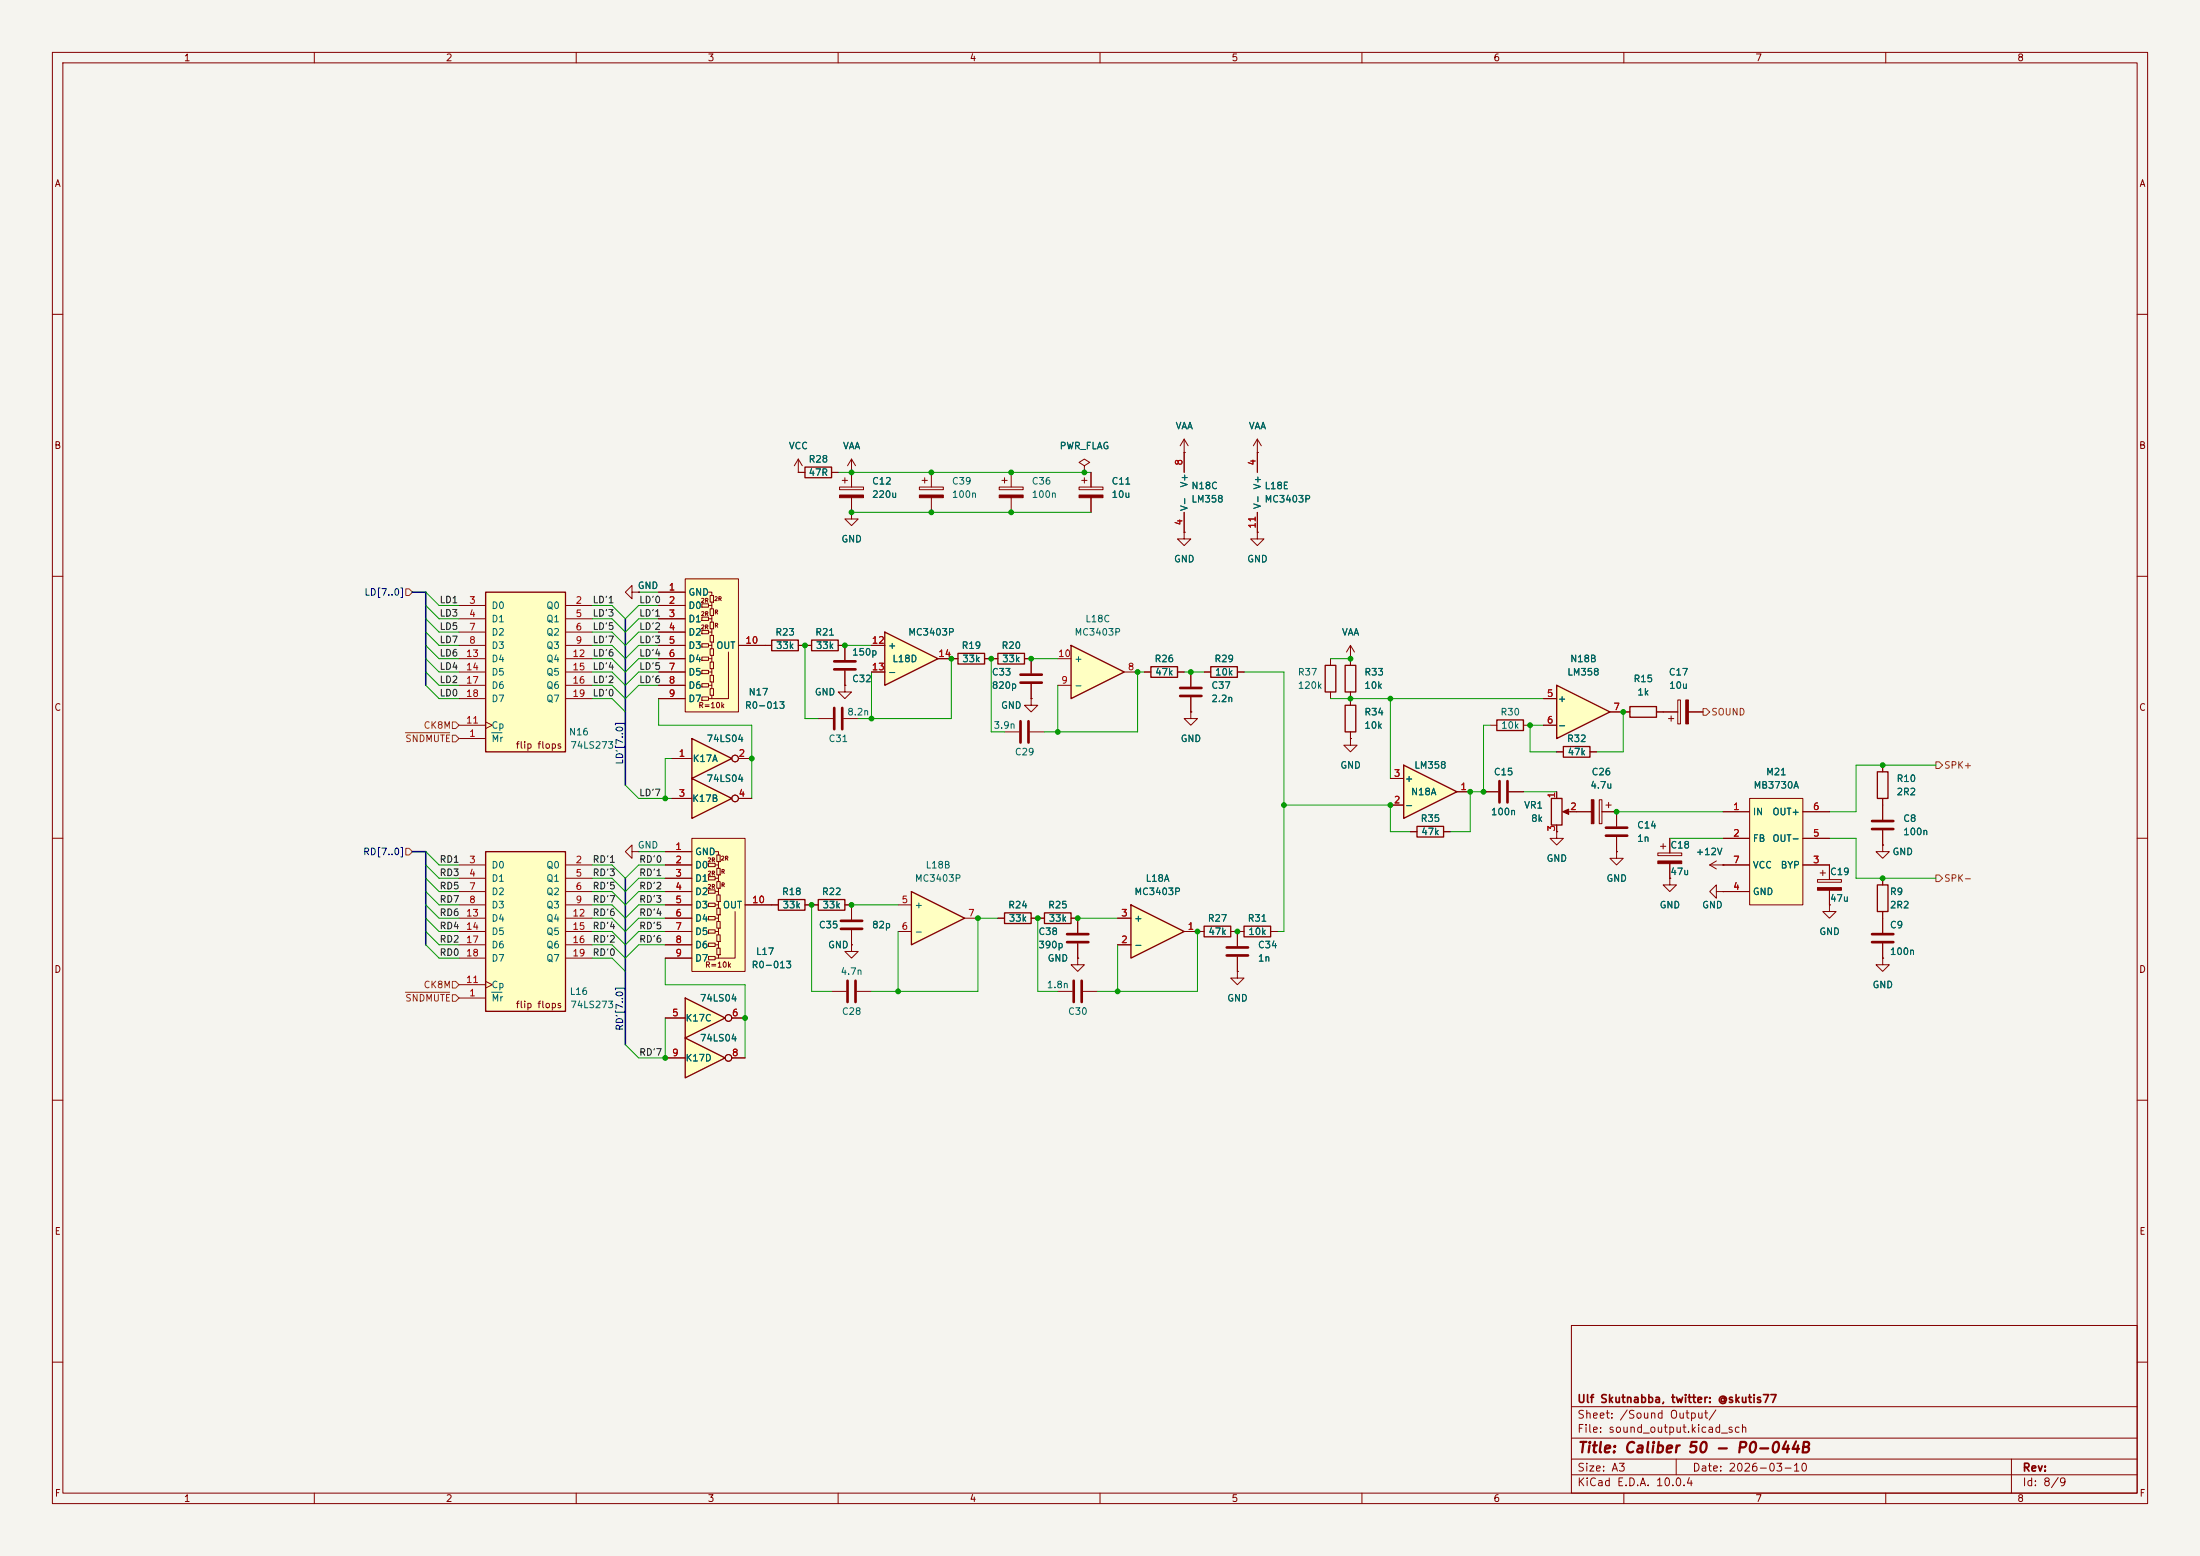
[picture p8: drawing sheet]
<svg xmlns="http://www.w3.org/2000/svg" width="420mm" height="297mm" viewBox="0 0 420 297" stroke-linecap="round" stroke-linejoin="round" font-family="sans-serif">
<path d="M0 0h420v297h-420z" fill="#f5f4ef" stroke="#f5f4ef" stroke-width=".19"/>
<g fill="none" stroke="#840000" stroke-width=".19">
<path d="M10 10h400v277h-400zM12 12h396v273h-396zM60 10v2M110 10v2M160 10v2M210 10v2M260 10v2M310 10v2M360 10v2M10 60h2M408 60h2M206 93h4.6v.5h-4.6z"/>
<path d="M206.5 91.7h1M207 88.9l1-.6-1-.7-1 .7 1 .6v1.3M207 90.2h.1M207 91.2v1M208.3 90.2v2.8M208.3 95v2.8M10 110h2M408 110h2M257.8 133.4v1.2M257.8 139.7v1.3M284.5 138.4h1.2M290.8 138.4h1.3"/>
<path d="M10 160h2M297.2 151.1v1.3M297.2 157.5v1.3M298.7 154.9h2.3M408 160h2M154.9 172.7h1.3M161.3 172.7h1.3v2.8M162.6 177.5v2.8M190.5 175.3h1.3M196.8 175.3h2.6M204.5 175.3h1.2v2.8M237.5 177.8h-1.3v2.8"/>
<path d="M242.6 177.8h1.2M158.7 189.2h2.8M163.6 189.2h2.8M201.9 189.2h2.8M205.7 182.9v1.3h1.3l-1.3 1.2-1.2-1.2h1.2M205.7 182.9h.1M205.7 180.1v2.8M206.8 189.2h2.7M236.2 185.4v1.3h1.3l-1.3 1.3-1.3-1.3h1.3M236.2 185.4h.1M236.2 182.6v2.8M10 210h2"/>
<path d="M408 210h2M300 253h108v32h-108zM10 260h2M300 278.5h108M300 274.5h108M300 268.5h108M320 278.5v3M384 278.5v6.5M408 260h2M60 285v2M110 285v2M160 285v2"/>
<path d="M210 285v2M260 285v2M300 281.5h108M310 285v2M360 285v2"/>
</g>
<path d="M256.8 134.6h2v5.1h-2zM285.7 137.4h5.1v2h-5.1zM296.2 152.4h2v5.1h-2zM156.2 171.7h5.1v2h-5.1zM191.8 174.2h5v2.1h-5zM199.4 174.2h5.1v2.1h-5.1zM237.5 176.8h5.1v2h-5.1z" fill="none" stroke="#840000" stroke-width=".25"/>
<g fill="#840000" stroke="#840000" stroke-width=".19">
<path d="M298.3 154.9l1.2-.5v1z"/>
<path d="M206 94.5h4.6v.5h-4.6z"/>
</g>
<path d="M160.5 175.8h4.1M160.5 177.3h4.1M203.7 178.3h4.1M203.7 179.8h4.1M161.8 187.2v4.1M163.3 187.2v4.1M205 187.2v4.1M206.5 187.2v4.1M234.2 180.8h4.1M234.2 182.4h4.1" fill="none" stroke="#840000" stroke-width=".51"/>
<path d="M215.9 172.7l10.2 5.1-10.2 5.1z" fill="#ffffc2"/>
<path d="M215.9 172.7l10.2 5.1-10.2 5.1z" fill="none" stroke="#840000" stroke-width=".25"/>
<path d="M213.4 175.3h2.5M226.1 177.8h2.5M213.4 180.3h2.5" fill="none" stroke="#840000" stroke-width=".19"/>
<path d="M174 170.2l10.1 5.1-10.1 5z" fill="#ffffc2"/>
<path d="M174 170.2l10.1 5.1-10.1 5z" fill="none" stroke="#840000" stroke-width=".25"/>
<g fill="none" stroke="#840000" stroke-width=".19">
<path d="M226.1 86.4h.1M226.1 83.8v6.4M226.1 97.8v3.8M226.1 83.8l-.8 1.3M226.1 83.8l.7 1.3M240 86.4h.1M240 83.8v6.4M240 97.8v3.8M240 83.8l-.7 1.3M240 83.8l.8 1.3M240 101.6v1.3h1.3l-1.3 1.2-1.2-1.2h1.2M240 101.6h.1"/>
<path d="M301 154.9h2.8M305.3 152.7h.5v4.5h-.5zM305.8 154.9h2.8M306.6 153.7h1M307.1 153.2v1M171.4 172.7h2.6M171.4 177.8h2.6M184.1 175.3h2.6"/>
</g>
<path d="M303.8 152.7h.5v4.5h-.5z" fill="#840000" stroke="#840000" stroke-width=".19"/>
<path d="M297.2 130.8l10.1 5.1-10.1 5.1z" fill="#ffffc2"/>
<path d="M297.2 130.8l10.1 5.1-10.1 5.1zM311.1 134.9h5.1v2h-5.1zM298.4 142.5h5.1v2h-5.1z" fill="none" stroke="#840000" stroke-width=".25"/>
<path d="M226.1 101.6v1.3h1.2l-1.2 1.2-1.3-1.2h1.3M226.1 101.6h.1M294.6 133.4h2.6M294.6 138.4h2.6M307.3 135.9h3.8M316.2 135.9h1.3M297.2 143.5h1.2M303.5 143.5h1.3" fill="none" stroke="#840000" stroke-width=".19"/>
<path d="M130.8 198.1l7.6 3.8-7.6 3.8z" fill="#ffffc2"/>
<path d="M130.8 198.1l7.6 3.8-7.6 3.8z" fill="none" stroke="#840000" stroke-width=".25"/>
<g fill="none" stroke="#840000" stroke-width=".19">
<path d="M127 201.9h3.8M139.7 201.9h2.5"/>
<circle cx="139.1" cy="201.9" r=".63"/>
</g>
<path d="M92.7 162.6h15.2v30.4h-15.2z" fill="#ffffc2"/>
<path d="M92.7 162.6h15.2v30.4h-15.2z" fill="none" stroke="#840000" stroke-width=".25"/>
<g fill="none" stroke="#840000" stroke-width=".19">
<path d="M87.6 165.1h5.1M87.6 167.6h5.1M87.6 170.2h5.1M87.6 172.7h5.1M87.6 175.3h5.1M87.6 177.8h5.1M107.9 165.1h5.1M107.9 167.6h5.1M107.9 170.2h5.1M107.9 172.7h5.1M107.9 175.3h5.1M107.9 177.8h5.1"/>
<path d="M87.6 190.5h5.1M87.6 188h5.1M87.6 180.3h5.1M87.6 182.9h5.1M92.7 187.3l1.3 .7-1.3 .6M107.9 180.3h5.1M107.9 182.9h5.1"/>
</g>
<path d="M93.9 189.4h1.9" fill="none" stroke="#006464" stroke-width=".19"/>
<path d="M130.8 190.5l7.6 3.8-7.6 3.8z" fill="#ffffc2"/>
<path d="M219.7 127.3h5.1v2h-5.1zM231.1 127.3h5.1v2h-5.1zM358.4 147.3h2v5.1h-2zM130.8 190.5l7.6 3.8-7.6 3.8z" fill="none" stroke="#840000" stroke-width=".25"/>
<g fill="none" stroke="#840000" stroke-width=".19">
<path d="M218.4 128.3h1.3M224.8 128.3h1.3M227.3 135.9v1.3h1.3l-1.3 1.2-1.2-1.2h1.2M227.3 135.9h.1M227.3 128.3v2.8M227.3 133.1v2.8M229.9 128.3h1.2M236.2 128.3h1.3M317.5 135.9h2.8M318.5 137.2h1M319 136.7v1M320.3 133.6h.5v4.6h-.5z"/>
<path d="M322.3 135.9h2.8M359.4 146.1v1.2M359.4 152.4v4.1M359.4 158.5v2.8M359.4 161.3v1.3h1.3l-1.3 1.2-1.3-1.2h1.3M359.4 161.3h.1M127 194.3h3.8M139.7 194.3h2.5"/>
<circle cx="139.1" cy="194.3" r=".63"/>
</g>
<path d="M321.8 133.6h.5v4.6h-.5z" fill="#840000" stroke="#840000" stroke-width=".19"/>
<path d="M225.3 131.3h4.1M225.3 132.8h4.1M357.4 156.7h4M357.4 158.2h4" fill="none" stroke="#840000" stroke-width=".51"/>
<path d="M204.5 123.2l10.1 5.1-10.1 5.1z" fill="#ffffc2"/>
<path d="M154.9 122.2h5.1v2h-5.1zM182.9 124.7h5.1v2h-5.1zM190.5 124.7h5.1v2h-5.1zM204.5 123.2l10.1 5.1-10.1 5.1zM229.9 176.8h5v2h-5zM358.4 168.9h2v5.1h-2z" fill="none" stroke="#840000" stroke-width=".25"/>
<g fill="none" stroke="#840000" stroke-width=".19">
<path d="M162.6 97.8v1.3h1.2l-1.2 1.2-1.3-1.2h1.3M162.6 97.8h.1M175.5 93h4.6v.5h-4.6zM176 91.7h1M176.5 91.2v1M177.8 90.2v2.8M177.8 95v2.8M190.8 93h4.5v.5h-4.5zM191.3 91.7h1M191.8 91.2v1M193 90.2v2.8M193 95v2.8"/>
<path d="M153.7 123.2h1.2M160 123.2h1.3M181.6 125.7h1.3M188 125.7h2.5M195.6 125.7h1.2M201.9 130.8h2.6M201.9 125.7h2.6M214.6 128.3h2.6M228.6 177.8h1.3M234.9 177.8h1.3M347 167.9h4.5v.5h-4.5zM347.5 166.6h1"/>
<path d="M348 166.1v1M349.2 165.1v2.8M349.2 169.9v2.8M359.4 167.6v1.3M359.4 174v4.1M359.4 182.9v1.3h1.3l-1.3 1.2-1.3-1.2h1.3M359.4 182.9h.1M359.4 180.1v2.8"/>
</g>
<g fill="#840000" stroke="#840000" stroke-width=".19">
<path d="M175.5 94.5h4.6v.5h-4.6z"/>
<path d="M190.8 94.5h4.5v.5h-4.5z"/>
<path d="M347 169.4h4.5v.5h-4.5z"/>
</g>
<path d="M357.4 178.3h4M357.4 179.8h4" fill="none" stroke="#840000" stroke-width=".51"/>
<path d="M334 152.4h10.2v20.3h-10.2z" fill="#ffffc2"/>
<g fill="none" stroke="#840000" stroke-width=".19">
<path d="M196.8 133.4v1.2h1.3l-1.3 1.3-1.2-1.3h1.2M196.8 133.4h.1M328.9 154.9h5.1M334 152.4h10.2v20.3h-10.2zM344.2 154.9h5M308.6 162.6v1.2h1.3l-1.3 1.3-1.3-1.3h1.3M308.6 162.6h.1M327.7 170.2v-1.3l-1.3 1.3 1.3 1.3v-1.3h1.2M328.9 170.2h.1M328.9 160h5.1M328.9 165.1h5.1M328.9 170.2h5.1"/>
<path d="M344.2 160h5M344.2 165.1h5M349.2 172.7v1.3h1.3l-1.3 1.3-1.2-1.3h1.2M349.2 172.7h.1"/>
</g>
<path d="M132.1 141l7.6 3.8-7.6 3.8z" fill="#ffffc2"/>
<path d="M132.1 141l7.6 3.8-7.6 3.8z" fill="none" stroke="#840000" stroke-width=".25"/>
<g fill="none" stroke="#840000" stroke-width=".19">
<path d="M128.3 144.8h3.8M141 144.8h2.5"/>
<circle cx="140.3" cy="144.8" r=".63"/>
</g>
<path d="M132.1 148.6l7.6 3.8-7.6 3.8z" fill="#ffffc2"/>
<path d="M132.1 148.6l7.6 3.8-7.6 3.8z" fill="none" stroke="#840000" stroke-width=".25"/>
<g fill="none" stroke="#840000" stroke-width=".19">
<path d="M160.3 93h4.5v.5h-4.5zM160.8 91.7h1M161.3 91.2v1M162.6 90.2h.1M162.6 87.6v5.4M162.6 95v2.8M162.6 87.6l-.8 1.3M162.6 87.6l.7 1.3M191.8 139.7h2.8M196.6 139.7h2.8M196.8 125.7v2.8M196.8 130.6v2.8"/>
<path d="M128.3 152.4h3.8M141 152.4h2.5M308.6 154.9v2.8M308.6 159.8v2.8M316.5 162.8h4.6v.5h-4.6zM317 161.5h1M317.5 161v1.1M318.8 167.6v1.3h1.2l-1.2 1.3-1.3-1.3h1.3M318.8 167.6h.1M318.8 160v2.8M318.8 164.8v2.8"/>
<circle cx="140.3" cy="152.4" r=".63"/>
</g>
<g fill="#840000" stroke="#840000" stroke-width=".19">
<path d="M316.5 164.3h4.6v.5h-4.6z"/>
<path d="M160.3 94.5h4.5v.5h-4.5z"/>
</g>
<path d="M194.8 137.7v4M194.8 128.8h4.1M194.8 130.3h4.1M196.3 137.7v4M306.6 158h4M306.6 159.5h4" fill="none" stroke="#840000" stroke-width=".51"/>
<path d="M92.7 113h15.2v30.5h-15.2z" fill="#ffffc2"/>
<path d="M153.7 89.2h5v2h-5zM92.7 113h15.2v30.5h-15.2z" fill="none" stroke="#840000" stroke-width=".25"/>
<g fill="none" stroke="#840000" stroke-width=".19">
<path d="M152.4 90.2h.1M152.4 90.2h1.3M152.4 87.6l-.8 1.3M152.4 87.6l.8 1.3M152.4 87.6v2.6M158.7 90.2h1.3M87.6 115.6h5.1M87.6 118.1h5.1M107.9 115.6h5.1M107.9 118.1h5.1M87.6 120.7h5.1M87.6 123.2h5.1"/>
<path d="M87.6 138.4h5.1M87.6 125.7h5.1M87.6 128.3h5.1M87.6 130.8h5.1M87.6 133.4h5.1M92.7 137.8l1.3 .6-1.3 .7M107.9 120.7h5.1M107.9 123.2h5.1M107.9 125.7h5.1M107.9 128.3h5.1M107.9 130.8h5.1M107.9 133.4h5.1"/>
<path d="M87.6 141h5.1M326.4 165.1l1.3 .8M326.4 165.1h2.5M327.7 164.3l-1.3 .8M328.9 165.1h.1"/>
</g>
<path d="M93.9 139.9h1.9" fill="none" stroke="#006464" stroke-width=".19"/>
<path d="M168.9 120.7l10.2 5-10.2 5.1z" fill="#ffffc2"/>
<path d="M147.3 122.2h5.1v2h-5.1zM168.9 120.7l10.2 5-10.2 5.1z" fill="none" stroke="#840000" stroke-width=".25"/>
<path d="M146 123.2h1.3M152.4 123.2h1.3M166.4 123.2h2.5M166.4 128.3h2.5M179.1 125.7h2.5" fill="none" stroke="#840000" stroke-width=".19"/>
<path d="M130.8 110.5h10.2v25.4h-10.2z" fill="#ffffc2"/>
<g fill="none" stroke="#840000" stroke-width=".19">
<path d="M120.6 113v-1.2l-1.2 1.2 1.2 1.3v-1.3h1.3M121.9 113h.1M125.7 115.6h5.1M125.7 113h5.1M125.7 118.1h5.1M130.8 110.5h10.2v25.4h-10.2zM134 115.3h1.3v.6h-1.3zM134 117.8h1.3v.6h-1.3zM135.3 113h.6v.7M135.3 118.1h.6M135.3 115.6h.6M135.6 113.7h.6v1.2h-.6z"/>
<path d="M135.6 116.2h.6v1.3h-.6zM135.6 118.7h.6v1.3h-.6zM135.9 114.9v1.3M135.9 117.5v1.2M125.7 120.7h5.1M125.7 123.2h5.1M125.7 125.7h5.1M125.7 128.3h5.1M125.7 130.8h5.1M125.7 133.4h5.1M134 120.3h1.3v.7h-1.3zM134 122.9h1.3v.6h-1.3z"/>
<path d="M134 125.4h1.3v.6h-1.3zM134 128h1.3v.6h-1.3zM134 130.5h1.3v.6h-1.3zM134 133h1.3v.7h-1.3zM135.3 130.8h.6M135.3 120.7h.6M135.3 123.2h.6M135.3 125.7h.6M135.3 128.3h.6M135.6 121.3h.6v1.3h-.6zM135.6 123.8h.6v1.3h-.6zM135.6 126.4h.6v1.2h-.6z"/>
<path d="M135.6 128.9h.6v1.3h-.6zM135.6 131.4h.6v1.3h-.6zM135.9 125.1v1.3M135.9 120v1.3M135.9 122.6v1.2M135.9 127.6v1.3M135.9 130.2v1.2M135.9 132.7v.7M139.1 124.5v8.9h-3.8M141 123.2h5M156.2 137.2h2.8M161 137.2h2.8"/>
<path d="M161.3 130.8v1.3h1.3l-1.3 1.3-1.3-1.3h1.3M161.3 130.8h.1M161.3 123.2v2.8M161.3 128v2.8M147.3 172.7h1.3M153.7 172.7h1.2"/>
</g>
<path d="M159.3 127.8h4M159.3 126.2h4M159.3 135.1v4.1M160.8 135.1v4.1" fill="none" stroke="#840000" stroke-width=".51"/>
<path d="M148.6 171.7h5.1v2h-5.1z" fill="none" stroke="#840000" stroke-width=".25"/>
<path d="M132.1 160h10.1v25.4h-10.1z" fill="#ffffc2"/>
<g fill="none" stroke="#840000" stroke-width=".19">
<path d="M254 125.7v1.3M254 132.1v1.3M257.8 125.7h.1M257.8 123.2v3.8M257.8 132.1v1.3M257.8 123.2l-.8 1.3M257.8 123.2l.8 1.3M269.2 158.8h1.3M275.6 158.8h1.3M297.2 158.8v1.2h1.2l-1.2 1.3-1.3-1.3h1.3M297.2 158.8h.1M120.6 162.6v-1.3l-1.2 1.3 1.2 1.2v-1.2h1.3"/>
<path d="M121.9 162.6h.1M127 165.1h5.1M127 170.2h5.1M127 172.7h5.1M127 175.3h5.1M127 177.8h5.1M127 162.6h5.1M127 167.6h5.1M132.1 160h10.1v25.4h-10.1zM135.3 164.8h1.2v.6h-1.2zM135.3 167.3h1.2v.7h-1.2zM135.3 169.9h1.2v.6h-1.2z"/>
<path d="M135.3 172.4h1.2v.6h-1.2zM135.3 174.9h1.2v.7h-1.2zM135.3 177.5h1.2v.6h-1.2zM136.5 162.6h.7v.6M136.5 167.6h.7M136.5 165.1h.7M136.5 170.2h.7M136.5 172.7h.7M136.5 175.3h.7M136.5 177.8h.7M136.8 163.2h.7v1.3h-.7zM136.8 165.7h.7v1.3h-.7z"/>
<path d="M136.8 168.3h.7v1.2h-.7zM136.8 170.8h.7v1.3h-.7zM136.8 173.4h.7v1.2h-.7zM136.8 175.9h.7v1.3h-.7zM136.8 178.4h.7v1.3h-.7zM137.2 174.6v1.3M137.2 164.5v1.2M137.2 167v1.3M137.2 169.5v1.3M137.2 172.1v1.3M137.2 177.2v1.2M137.2 179.7v1.3"/>
<path d="M140.3 174v8.9h-3.8M142.2 172.7h5.1M127 180.3h5.1M127 182.9h5.1M135.3 180h1.2v.7h-1.2zM135.3 182.6h1.2v.6h-1.2zM136.5 180.3h.7M136.8 181h.7v1.2h-.7zM137.2 182.2v.7M162.6 180.3v1.3h1.2l-1.2 1.3-1.3-1.3h1.3M162.6 180.3h.1"/>
</g>
<path d="M253 127h2v5.1h-2zM256.8 127h2v5.1h-2zM270.5 157.7h5.1v2.1h-5.1z" fill="none" stroke="#840000" stroke-width=".25"/>
<path d="M268 146.1l10.1 5-10.1 5.1z" fill="#ffffc2"/>
<path d="M268 146.1l10.1 5-10.1 5.1z" fill="none" stroke="#840000" stroke-width=".25"/>
<g fill="none" stroke="#840000" stroke-width=".19">
<path d="M152.4 90.2h.1M152.4 90.2h1.3M158.7 90.2h1.3M162.6 97.8h.1M162.6 90.2h.1M162.6 90.2v2.8M162.6 95v2.8M207 90.2h.1M208.3 90.2v2.8M208.3 95v2.8M226.1 86.4h.1M226.1 86.4v3.8"/>
<path d="M226.1 97.8v3.8M240 86.4h.1M240 86.4v3.8M240 97.8v3.8M121.9 113h.1M125.7 113h5.1M125.7 115.6h5.1M125.7 118.1h5.1M226.1 101.6h.1M240 101.6h.1M125.7 128.3h5.1M125.7 123.2h5.1"/>
<path d="M125.7 125.7h5.1M125.7 130.8h5.1M125.7 133.4h5.1M125.7 120.7h5.1M141 123.2h6.3M152.4 123.2h2.5M160 123.2h1.3v2.8M161.3 130.8h.1M161.3 128v2.8M166.4 128.3h2.5M166.4 123.2h2.5M179.1 125.7h3.8"/>
<path d="M188 125.7h2.5M195.6 125.7h1.2v2.8M196.8 133.4h.1M196.8 130.6v2.8M218.4 128.3h1.3M224.8 128.3h1.3M227.3 135.9h.1M227.3 128.3v2.8M227.3 133.1v2.8M229.9 128.3h1.2M236.2 128.3h1.3M257.8 125.7h.1"/>
<path d="M257.8 125.7v1.3M257.8 132.1v2.5M257.8 139.7v1.3M294.6 133.4h2.6M294.6 138.4h2.6M307.3 135.9h3.8M316.2 135.9h4.1M322.3 135.9h2.8M128.3 152.4h3.8M128.3 144.8h3.8M141 152.4h2.5M141 144.8h2.5"/>
<path d="M257.8 141v1.2h1.3l-1.3 1.3-1.3-1.3h1.3M257.8 141h.1M265.4 153.7h2.6M265.4 148.6h2.6M269.2 158.8h1.3M275.6 158.8h1.3M278.1 151.1h2.6M283.2 151.1h2.8M288 151.1h2.8M297.2 158.8h.1M297.2 151.1v1.3M297.2 157.5v1.3"/>
<path d="M297.2 143.5h1.2M299.7 154.9h4.1M303.5 143.5h1.3M305.8 154.9h2.8v2.8M308.6 159.8v2.8M328.9 154.9h5.1M344.2 154.9h5M359.4 146.1v1.2M359.4 152.4v4.1M359.4 158.5v2.8M127 172.7h5.1M127 162.6h5.1"/>
<path d="M127 165.1h5.1M127 167.6h5.1M127 170.2h5.1M127 175.3h5.1M127 177.8h5.1M142.2 172.7h6.4M153.7 172.7h2.5M161.3 172.7h1.3v2.8M162.6 177.5v2.8M190.5 175.3h1.3M196.8 175.3h2.6M204.5 175.3h1.2v2.8"/>
<path d="M213.4 175.3h2.5M226.1 177.8h3.8M234.9 177.8h2.6M236.2 177.8v2.8M242.6 177.8h1.2M308.6 162.6h.1M318.8 167.6h.1M318.8 160v2.8M318.8 164.8v2.8M328.9 165.1h.1M328.9 170.2h.1M328.9 165.1h5.1"/>
<path d="M328.9 170.2h5.1M328.9 160h5.1M344.2 165.1h5v2.8M344.2 160h5M349.2 172.7h.1M349.2 169.9v2.8M359.4 161.3h.1M359.4 167.6v1.3M359.4 174v4.1M127 194.3h3.8M127 180.3h5.1M127 182.9h5.1"/>
<path d="M139.7 194.3h2.5M162.6 180.3h.1M205.7 182.9h.1M205.7 180.1v2.8M213.4 180.3h2.5M236.2 185.4h.1M236.2 182.6v2.8M359.4 182.9h.1M359.4 180.1v2.8M127 201.9h3.8M139.7 201.9h2.5"/>
<circle cx="140.3" cy="152.4" r=".63"/>
<circle cx="140.3" cy="144.8" r=".63"/>
<circle cx="139.1" cy="194.3" r=".63"/>
<circle cx="139.1" cy="201.9" r=".63"/>
</g>
<path d="M286.3 149.1v4.1M287.8 149.1v4.1" fill="none" stroke="#840000" stroke-width=".51"/>
<path d="M77.5 112.4h.6l.6 .6-.6 .7h-.6zM77.4 139.9h8.4M86.4 137.8h.6l.6 .6-.6 .7h-.6zM325.1 135.3h.7l.6 .6-.6 .6h-.7zM86.4 140.3h.6l.6 .7-.6 .6h-.6zM369.6 145.4h.6l.6 .7-.6 .6h-.6zM77.5 161.9h.6l.6 .7-.6 .6h-.6zM369.6 167h.6l.6 .6-.6 .7h-.6zM77.4 189.4h8.4M86.4 187.3h.6l.6 .7-.6 .6h-.6zM86.4 189.9h.6l.6 .6-.6 .6h-.6z" fill="none" stroke="#725600" stroke-width=".19"/>
<path d="M78.7 113h2.6v17.8M119.4 118.1v31.8M78.7 162.6h2.6v17.7M119.4 167.6v31.8" fill="none" stroke="#000084" stroke-width=".3"/>
<g fill="none" stroke="#009600" stroke-width=".19">
<path d="M160 90.2h48.3M162.6 97.8h45.7M81.3 115.6l2.5 2.5h3.8M81.3 113l2.5 2.6h3.8M81.3 118.1l2.5 2.6h3.8M113 118.1h3.8l2.6 2.6 2.5-2.6h3.8M113 115.6h3.8l2.6 2.5 2.5-2.5h3.8M121.9 113h3.8M81.3 125.7l2.5 2.6h3.8M81.3 120.7l2.5 2.5h3.8M81.3 123.2l2.5 2.5h3.8M81.3 130.8l2.5 2.6h3.8"/>
<path d="M81.3 128.3l2.5 2.5h3.8M113 128.3h3.8l2.6 2.5 2.5-2.5h3.8M113 123.2h3.8l2.6 2.5 2.5-2.5h3.8M113 125.7h3.8l2.6 2.6 2.5-2.6h3.8M113 120.7h3.8l2.6 2.5 2.5-2.5h3.8M113 133.4h3.8l2.6 2.5M113 130.8h3.8l2.6 2.6 2.5-2.6h3.8M125.7 133.4v5h17.8v14M153.7 123.2v14h2.5M161.3 123.2h5.1M166.4 128.3v8.9M181.6 125.7v11.5h-17.8"/>
<path d="M189.2 125.7v14h2.6M196.8 125.7h5.1M201.9 130.8v8.9M218.4 128.3h-1.2v11.4h-17.8M226.1 128.3h3.8M237.5 128.3h7.6v49.5h-1.3M254 125.7h3.8M254 133.4h40.6M265.4 133.4v15.2M284.5 138.4h-1.3v12.7h-2.5v7.7h-3.8M294.6 138.4h-2.5v5.1h5.1M309.9 135.9v7.6h-5.1"/>
<path d="M119.4 149.9l2.5 2.5h6.4M128.3 144.8h-1.3v7.6M245.1 153.7h20.3v5.1h3.8M290.8 151.1h6.4M308.6 154.9h20.3M369.6 146.1h-15.3v8.8h-5.1M81.3 165.1l2.5 2.5h3.8M81.3 175.3l2.5 2.5h3.8M81.3 177.8l2.5 2.5h3.8M81.3 170.2l2.5 2.5h3.8M81.3 162.6l2.5 2.5h3.8M81.3 172.7l2.5 2.6h3.8"/>
<path d="M81.3 167.6l2.5 2.6h3.8M113 167.6h3.8l2.6 2.6 2.5-2.6h5.1M113 177.8h3.8l2.6 2.5 2.5-2.5h5.1M113 172.7h3.8l2.6 2.6 2.5-2.6h5.1M113 165.1h3.8l2.6 2.5 2.5-2.5h5.1M113 175.3h3.8l2.6 2.5 2.5-2.5h5.1M113 170.2h3.8l2.6 2.5 2.5-2.5h5.1M121.9 162.6h5.1M154.9 172.7v16.5h3.8M162.6 172.7h8.8M171.4 177.8v11.4M190.5 175.3h-3.8v13.9h-20.3"/>
<path d="M198.1 175.3v13.9h3.8M205.7 175.3h7.7M228.6 177.8v11.4h-19.1M318.8 160h10.1M349.2 160h5.1v7.6h15.3M81.3 180.3l2.5 2.6h3.8M113 182.9h3.8l2.6 2.5M113 180.3h3.8l2.6 2.6 2.5-2.6h5.1M127 194.3v7.6h-5.1l-2.5-2.5M127 182.9v5.1h15.2v13.9M213.4 180.3v8.9"/>
</g>
<g fill="#009600" stroke="#009600" stroke-width=".19">
<circle cx="127" cy="152.4" r=".46"/>
<circle cx="142.2" cy="194.3" r=".46"/>
<circle cx="127" cy="201.9" r=".46"/>
<circle cx="207" cy="90.2" r=".46"/>
<circle cx="227.3" cy="128.3" r=".46"/>
<circle cx="196.8" cy="125.7" r=".46"/>
<circle cx="217.2" cy="128.3" r=".46"/>
<circle cx="162.6" cy="97.8" r=".46"/>
<circle cx="153.7" cy="123.2" r=".46"/>
<circle cx="161.3" cy="123.2" r=".46"/>
<circle cx="193" cy="97.8" r=".46"/>
<circle cx="177.8" cy="97.8" r=".46"/>
<circle cx="177.8" cy="90.2" r=".46"/>
<circle cx="193" cy="90.2" r=".46"/>
<circle cx="189.2" cy="125.7" r=".46"/>
<circle cx="201.9" cy="139.7" r=".46"/>
<circle cx="162.6" cy="90.2" r=".46"/>
<circle cx="181.6" cy="125.7" r=".46"/>
<circle cx="166.4" cy="137.2" r=".46"/>
<circle cx="257.8" cy="125.7" r=".46"/>
<circle cx="265.4" cy="133.4" r=".46"/>
<circle cx="257.8" cy="133.4" r=".46"/>
<circle cx="283.2" cy="151.1" r=".46"/>
<circle cx="280.7" cy="151.1" r=".46"/>
<circle cx="265.4" cy="153.7" r=".46"/>
<circle cx="245.1" cy="153.7" r=".46"/>
<circle cx="292.1" cy="138.4" r=".46"/>
<circle cx="143.5" cy="144.8" r=".46"/>
<circle cx="359.4" cy="167.6" r=".46"/>
<circle cx="359.4" cy="146.1" r=".46"/>
<circle cx="309.9" cy="135.9" r=".46"/>
<circle cx="308.6" cy="154.9" r=".46"/>
<circle cx="171.4" cy="189.2" r=".46"/>
<circle cx="186.7" cy="175.3" r=".46"/>
<circle cx="213.4" cy="189.2" r=".46"/>
<circle cx="205.7" cy="175.3" r=".46"/>
<circle cx="198.1" cy="175.3" r=".46"/>
<circle cx="228.6" cy="177.8" r=".46"/>
<circle cx="236.2" cy="177.8" r=".46"/>
<circle cx="154.9" cy="172.7" r=".46"/>
<circle cx="162.6" cy="172.7" r=".46"/>
</g>
<text font-size="2" fill="#840000" x="301" y="277.8">Title: Caliber 50 - P0-044B</text>
<g font-size="1.5" fill="#840000">
<text x="301" y="268.1">Ulf Skutnabba, twitter: @skutis77</text>
<text x="301" y="273.8">File: sound_output.kicad_sch</text>
<text x="301" y="271.1">Sheet: /Sound Output/</text>
<text x="301" y="281.2">Size: A3</text>
<text x="323" y="281.2">Date: 2026-03-10</text>
<text x="386" y="281.2">Rev:</text>
<text x="301" y="284">KiCad E.D.A. 10.0.4</text>
<text x="386" y="284">Id: 8/9</text>
</g>
<g font-size="1.3" fill="#840000">
<text x="35" y="12">1</text>
<text x="85" y="12">2</text>
<text x="135" y="12">3</text>
<text x="185" y="12">4</text>
<text x="235" y="12">5</text>
<text x="285" y="12">6</text>
<text x="335" y="12">7</text>
<text x="385" y="12">8</text>
<text x="10.3" y="36">A</text>
<text x="408.3" y="36">A</text>
<text x="10.3" y="86">B</text>
<text x="408.2" y="86">B</text>
<text x="10.3" y="136">C</text>
<text x="408.2" y="136">C</text>
<text x="98.4" y="143.2">flip flops</text>
<text x="10.3" y="186">D</text>
<text x="408.2" y="186">D</text>
<text x="98.4" y="192.7">flip flops</text>
<text x="10.3" y="236">E</text>
<text x="408.3" y="236">E</text>
<text x="10.3" y="286">F</text>
<text x="35" y="287">1</text>
<text x="85" y="287">2</text>
<text x="135" y="287">3</text>
<text x="185" y="287">4</text>
<text x="235" y="287">5</text>
<text x="285" y="287">6</text>
<text x="335" y="287">7</text>
<text x="385" y="287">8</text>
<text x="408.3" y="286">F</text>
</g>
<g font-size="1.3" fill="#006464">
<text x="224.3" y="82.3">VAA</text>
<text x="238.3" y="82.3">VAA</text>
<text x="150.5" y="86.1">VCC</text>
<text x="154.3" y="88.6">R28</text>
<text x="160.8" y="86.1">VAA</text>
<text x="202.2" y="86.1">PWR_FLAG</text>
<text x="154.3" y="91.1">47R</text>
<text x="166.4" y="95.3">220u</text>
<text x="166.4" y="92.8">C12</text>
<text x="181.6" y="95.3">100n</text>
<text x="181.6" y="92.8">C39</text>
<text x="196.9" y="95.3">100n</text>
<text x="196.9" y="92.8">C36</text>
<text x="212.1" y="92.8">C11</text>
<text x="212.1" y="95.3">10u</text>
<text x="227" y="93.2" transform="rotate(-90 227 93.2)">V+</text>
<text x="227.3" y="93.7">N18C</text>
<text x="241.3" y="93.7">L18E</text>
<text x="227" y="97.7" transform="rotate(-90 227 97.7)">V-</text>
<text x="227.3" y="96.2">LM358</text>
<text x="241" y="97.3" transform="rotate(-90 241 97.3)">V- V+</text>
<text x="241.3" y="96.2">MC3403P</text>
<text x="160.5" y="103.8">GND</text>
<text x="224" y="107.7">GND</text>
<text x="238" y="107.7">GND</text>
<text x="121.6" y="112.7">GND</text>
<text x="93.7" y="116.5">D0</text>
<text x="93.7" y="119.1">D1</text>
<text x="104.2" y="116.5">Q0</text>
<text x="104.2" y="119.1">Q1</text>
<text x="131.3" y="114">GND</text>
<text x="131.3" y="116.5">D0</text>
<text x="131.3" y="119.1">D1</text>
<text x="207.1" y="119.1">L18C</text>
<text x="93.7" y="121.6">D2</text>
<text x="93.7" y="124.2">D3</text>
<text x="104.2" y="121.6">Q2</text>
<text x="104.2" y="124.2">Q3</text>
<text x="131.3" y="121.6">D2</text>
<text x="131.3" y="124.2">D3</text>
<text x="136.6" y="124.2">OUT</text>
<text x="147.9" y="121.6">R23</text>
<text x="148" y="124.2">33k</text>
<text x="155.5" y="121.6">R21</text>
<text x="155.7" y="124.2">33k</text>
<text x="162.6" y="125.4">150p</text>
<text x="169.4" y="124.2">+</text>
<text x="173.3" y="121.6">MC3403P</text>
<text x="183.5" y="124.2">R19</text>
<text x="191.1" y="124.2">R20</text>
<text x="205" y="121.6">MC3403P</text>
<text x="256.1" y="121.6">VAA</text>
<text x="93.7" y="126.7">D4</text>
<text x="93.7" y="129.2">D5</text>
<text x="93.7" y="131.8">D6</text>
<text x="104.2" y="126.7">Q4</text>
<text x="104.2" y="129.2">Q5</text>
<text x="104.2" y="131.8">Q6</text>
<text x="131.3" y="131.8">D6</text>
<text x="131.3" y="126.7">D4</text>
<text x="131.3" y="129.2">D5</text>
<text x="162.6" y="130.5">C32</text>
<text x="169.4" y="129.2">-</text>
<text x="170.3" y="126.7">L18D</text>
<text x="183.6" y="126.7">33k</text>
<text x="189.2" y="131.8">820p</text>
<text x="189.2" y="129.2">C33</text>
<text x="191.2" y="126.7">33k</text>
<text x="205" y="131.8">-</text>
<text x="205" y="126.7">+</text>
<text x="220.3" y="126.7">R26</text>
<text x="220.4" y="129.2">47k</text>
<text x="231.1" y="131.8">C37</text>
<text x="231.7" y="126.7">R29</text>
<text x="231.9" y="129.2">10k</text>
<text x="247.7" y="129.2">R37</text>
<text x="247.7" y="131.8">120k</text>
<text x="260.4" y="131.8">10k</text>
<text x="260.4" y="129.2">R33</text>
<text x="299.1" y="129.2">LM358</text>
<text x="299.6" y="126.7">N18B</text>
<text x="311.7" y="130.5">R15</text>
<text x="318.5" y="129.2">C17</text>
<text x="318.5" y="131.8">10u</text>
<text x="93.7" y="134.3">D7</text>
<text x="104.2" y="134.3">Q7</text>
<text x="131.3" y="134.3">D7</text>
<text x="142.1" y="135.6">R0-013</text>
<text x="142.8" y="133.1">N17</text>
<text x="155.4" y="133.1">GND</text>
<text x="161.6" y="136.9">8.2n</text>
<text x="191" y="135.6">GND</text>
<text x="231.1" y="134.3">2.2n</text>
<text x="260.4" y="136.9">R34</text>
<text x="286.3" y="136.9">R30</text>
<text x="297.3" y="134.3">+</text>
<text x="312.5" y="133.1">1k</text>
<text x="93.7" y="141.9">Mr</text>
<text x="93.7" y="139.4">Cp</text>
<text x="108.5" y="140.7">N16</text>
<text x="108.8" y="143.2">74LS273</text>
<text x="134.8" y="141.9">74LS04</text>
<text x="158.1" y="141.9">C31</text>
<text x="189.6" y="139.4">3.9n</text>
<text x="225.3" y="141.9">GND</text>
<text x="260.4" y="139.4">10k</text>
<text x="286.5" y="139.4">10k</text>
<text x="297.3" y="139.4">-</text>
<text x="299" y="141.9">R32</text>
<text x="132.1" y="145.8">K17A</text>
<text x="134.8" y="149.6">74LS04</text>
<text x="193.6" y="144.5">C29</text>
<text x="255.8" y="147">GND</text>
<text x="268.1" y="149.6">+</text>
<text x="269.9" y="147">LM358</text>
<text x="285.1" y="148.3">C15</text>
<text x="299.2" y="144.5">47k</text>
<text x="303.7" y="148.3">C26</text>
<text x="337.1" y="148.3">M21</text>
<text x="362" y="149.6">R10</text>
<text x="132" y="153.4">K17B</text>
<text x="268.1" y="154.6">-</text>
<text x="269.3" y="152.1">N18A</text>
<text x="284.5" y="155.9">100n</text>
<text x="290.9" y="154.6">VR1</text>
<text x="303.5" y="150.8">4.7u</text>
<text x="334.5" y="155.9">IN</text>
<text x="334.7" y="150.8">MB3730A</text>
<text x="338.3" y="155.9">OUT+</text>
<text x="362" y="152.1">2R2</text>
<text x="271.1" y="157.2">R35</text>
<text x="271.2" y="159.7">47k</text>
<text x="292.2" y="157.2">8k</text>
<text x="312.4" y="161">1n</text>
<text x="312.4" y="158.5">C14</text>
<text x="334.5" y="161">FB</text>
<text x="338.3" y="161">OUT-</text>
<text x="363.2" y="157.2">C8</text>
<text x="363.2" y="159.7">100n</text>
<text x="93.7" y="166.1">D0</text>
<text x="104.2" y="166.1">Q0</text>
<text x="121.6" y="162.3">GND</text>
<text x="132.6" y="163.5">GND</text>
<text x="132.6" y="166.1">D0</text>
<text x="176.6" y="166.1">L18B</text>
<text x="295.1" y="164.8">GND</text>
<text x="318.8" y="162.3">C18</text>
<text x="318.8" y="167.3">47u</text>
<text x="323.6" y="163.5">+12V</text>
<text x="334.5" y="166.1">VCC</text>
<text x="339.8" y="166.1">BYP</text>
<text x="349.3" y="167.3">C19</text>
<text x="361.2" y="163.5">GND</text>
<text x="93.7" y="168.6">D1</text>
<text x="93.7" y="171.2">D2</text>
<text x="93.7" y="173.7">D3</text>
<text x="104.2" y="168.6">Q1</text>
<text x="104.2" y="171.2">Q2</text>
<text x="104.2" y="173.7">Q3</text>
<text x="132.6" y="168.6">D1</text>
<text x="132.6" y="171.2">D2</text>
<text x="132.6" y="173.7">D3</text>
<text x="137.9" y="173.7">OUT</text>
<text x="149.2" y="171.2">R18</text>
<text x="149.3" y="173.7">33k</text>
<text x="156.8" y="171.2">R22</text>
<text x="156.9" y="173.7">33k</text>
<text x="174.5" y="173.7">+</text>
<text x="174.6" y="168.6">MC3403P</text>
<text x="192.4" y="173.7">R24</text>
<text x="200" y="173.7">R25</text>
<text x="216.5" y="171.2">MC3403P</text>
<text x="218.6" y="168.6">L18A</text>
<text x="306.6" y="168.6">GND</text>
<text x="316.7" y="173.7">GND</text>
<text x="324.8" y="173.7">GND</text>
<text x="334.5" y="171.2">GND</text>
<text x="349.3" y="172.4">47u</text>
<text x="360.7" y="171.2">R9</text>
<text x="360.7" y="173.7">2R2</text>
<text x="93.7" y="176.2">D4</text>
<text x="93.7" y="178.8">D5</text>
<text x="104.2" y="176.2">Q4</text>
<text x="104.2" y="178.8">Q5</text>
<text x="132.6" y="176.2">D4</text>
<text x="132.6" y="178.8">D5</text>
<text x="156.2" y="177.5">C35</text>
<text x="166.4" y="177.5">82p</text>
<text x="174.5" y="178.8">-</text>
<text x="192.5" y="176.2">33k</text>
<text x="198.1" y="178.8">C38</text>
<text x="200.1" y="176.2">33k</text>
<text x="216.4" y="176.2">+</text>
<text x="230.5" y="176.2">R27</text>
<text x="230.6" y="178.8">47k</text>
<text x="238.1" y="176.2">R31</text>
<text x="238.2" y="178.8">10k</text>
<text x="347.2" y="178.8">GND</text>
<text x="360.7" y="177.5">C9</text>
<text x="93.7" y="181.3">D6</text>
<text x="93.7" y="183.9">D7</text>
<text x="104.2" y="181.3">Q6</text>
<text x="104.2" y="183.9">Q7</text>
<text x="132.6" y="181.3">D6</text>
<text x="132.6" y="183.9">D7</text>
<text x="143.4" y="185.1">R0-013</text>
<text x="144.2" y="182.6">L17</text>
<text x="158" y="181.3">GND</text>
<text x="198.1" y="181.3">390p</text>
<text x="199.9" y="183.9">GND</text>
<text x="216.4" y="181.3">-</text>
<text x="240" y="183.9">1n</text>
<text x="240" y="181.3">C34</text>
<text x="360.7" y="182.6">100n</text>
<text x="93.7" y="191.5">Mr</text>
<text x="93.7" y="188.9">Cp</text>
<text x="108.7" y="190.2">L16</text>
<text x="133.5" y="191.5">74LS04</text>
<text x="160.4" y="186.4">4.7n</text>
<text x="199.7" y="188.9">1.8n</text>
<text x="234.2" y="191.5">GND</text>
<text x="357.4" y="188.9">GND</text>
<text x="108.8" y="192.7">74LS273</text>
<text x="130.8" y="195.3">K17C</text>
<text x="160.6" y="194">C28</text>
<text x="203.8" y="194">C30</text>
<text x="130.8" y="202.9">K17D</text>
<text x="133.5" y="199.1">74LS04</text>
</g>
<g font-size="1.3" fill="#a90000">
<text x="226" y="89" transform="rotate(-90 226 89)">8</text>
<text x="240" y="89" transform="rotate(-90 240 89)">4</text>
<text x="226" y="100.4" transform="rotate(-90 226 100.4)">4</text>
<text x="240" y="101" transform="rotate(-90 240 101)">11</text>
<text x="127.6" y="113">1</text>
<text x="89.5" y="115.5">3</text>
<text x="89.5" y="118.1">4</text>
<text x="109.8" y="115.5">2</text>
<text x="109.8" y="118.1">5</text>
<text x="127.6" y="115.5">2</text>
<text x="127.6" y="118.1">3</text>
<text x="88.9" y="125.7">13</text>
<text x="89.5" y="120.6">7</text>
<text x="89.5" y="123.2">8</text>
<text x="109.2" y="125.7">12</text>
<text x="109.8" y="120.6">6</text>
<text x="109.8" y="123.2">9</text>
<text x="127.6" y="120.6">4</text>
<text x="127.6" y="123.2">5</text>
<text x="127.6" y="125.7">6</text>
<text x="142.2" y="123.2">10</text>
<text x="166.3" y="123.2">12</text>
<text x="179" y="125.7">14</text>
<text x="201.9" y="125.7">10</text>
<text x="88.9" y="128.2">14</text>
<text x="88.9" y="130.8">17</text>
<text x="109.2" y="128.2">15</text>
<text x="109.2" y="130.8">16</text>
<text x="127.6" y="130.8">8</text>
<text x="127.6" y="128.2">7</text>
<text x="166.3" y="128.2">13</text>
<text x="202.5" y="130.8">9</text>
<text x="215.2" y="128.2">8</text>
<text x="88.9" y="133.3">18</text>
<text x="109.2" y="133.3">19</text>
<text x="127.6" y="133.3">9</text>
<text x="295.2" y="133.3">5</text>
<text x="307.9" y="135.9">7</text>
<text x="88.9" y="138.4">11</text>
<text x="89.5" y="140.9">1</text>
<text x="295.2" y="138.4">6</text>
<text x="129.5" y="144.8">1</text>
<text x="140.9" y="144.8">2</text>
<text x="266" y="148.6">3</text>
<text x="129.5" y="152.4">3</text>
<text x="140.9" y="152.4">4</text>
<text x="266" y="153.6">2</text>
<text x="278.7" y="151.1">1</text>
<text x="297.2" y="152.5" transform="rotate(-90 297.2 152.5)">1</text>
<text x="299.6" y="154.9">2</text>
<text x="330.8" y="154.9">1</text>
<text x="346" y="154.9">6</text>
<text x="297.2" y="158.8" transform="rotate(-90 297.2 158.8)">3</text>
<text x="330.8" y="160">2</text>
<text x="346" y="160">5</text>
<text x="89.5" y="165.1">3</text>
<text x="89.5" y="167.6">4</text>
<text x="109.8" y="165.1">2</text>
<text x="109.8" y="167.6">5</text>
<text x="128.8" y="162.5">1</text>
<text x="128.8" y="165.1">2</text>
<text x="128.8" y="167.6">3</text>
<text x="330.8" y="165.1">7</text>
<text x="346" y="165.1">3</text>
<text x="89.5" y="170.2">7</text>
<text x="89.5" y="172.7">8</text>
<text x="109.8" y="170.2">6</text>
<text x="109.8" y="172.7">9</text>
<text x="128.8" y="170.2">4</text>
<text x="128.8" y="172.7">5</text>
<text x="143.5" y="172.7">10</text>
<text x="172" y="172.7">5</text>
<text x="330.8" y="170.2">4</text>
<text x="88.9" y="175.2">13</text>
<text x="88.9" y="177.8">14</text>
<text x="109.2" y="175.2">12</text>
<text x="109.2" y="177.8">15</text>
<text x="128.8" y="175.2">6</text>
<text x="128.8" y="177.8">7</text>
<text x="172" y="177.8">6</text>
<text x="184.7" y="175.2">7</text>
<text x="213.9" y="175.2">3</text>
<text x="226.6" y="177.8">1</text>
<text x="88.9" y="180.3">17</text>
<text x="88.9" y="182.9">18</text>
<text x="109.2" y="180.3">16</text>
<text x="109.2" y="182.9">19</text>
<text x="128.8" y="180.3">8</text>
<text x="128.8" y="182.9">9</text>
<text x="213.9" y="180.3">2</text>
<text x="88.9" y="187.9">11</text>
<text x="89.5" y="190.5">1</text>
<text x="128.2" y="194.3">5</text>
<text x="139.6" y="194.3">6</text>
<text x="128.2" y="201.9">9</text>
<text x="139.6" y="201.9">8</text>
</g>
<g font-size="1.3" fill="#000084">
<text x="69.5" y="114">LD[7..0]</text>
<text x="119.3" y="146" transform="rotate(-90 119.3 146)">LD'[7..0]</text>
<text x="69.2" y="163.5">RD[7..0]</text>
<text x="119.3" y="196.8" transform="rotate(-90 119.3 196.8)">RD'[7..0]</text>
</g>
<g font-size="1.3" fill="#0f0f0f">
<text x="83.8" y="115.4">LD1</text>
<text x="83.8" y="118">LD3</text>
<text x="113" y="115.4">LD'1</text>
<text x="113" y="118">LD'3</text>
<text x="121.9" y="118">LD'1</text>
<text x="121.9" y="115.4">LD'0</text>
<text x="83.8" y="120.5">LD5</text>
<text x="83.8" y="123.1">LD7</text>
<text x="83.8" y="125.6">LD6</text>
<text x="113" y="123.1">LD'7</text>
<text x="113" y="120.5">LD'5</text>
<text x="113" y="125.6">LD'6</text>
<text x="121.9" y="120.5">LD'2</text>
<text x="121.9" y="125.6">LD'4</text>
<text x="121.9" y="123.1">LD'3</text>
<text x="83.8" y="128.1">LD4</text>
<text x="83.8" y="130.7">LD2</text>
<text x="113" y="128.1">LD'4</text>
<text x="113" y="130.7">LD'2</text>
<text x="121.9" y="128.1">LD'5</text>
<text x="121.9" y="130.7">LD'6</text>
<text x="83.8" y="133.2">LD0</text>
<text x="113" y="133.2">LD'0</text>
<text x="121.9" y="152.3">LD'7</text>
<text x="83.8" y="165">RD1</text>
<text x="83.8" y="167.5">RD3</text>
<text x="113" y="167.5">RD'3</text>
<text x="113" y="165">RD'1</text>
<text x="121.9" y="165">RD'0</text>
<text x="121.9" y="167.5">RD'1</text>
<text x="83.8" y="170.1">RD5</text>
<text x="83.8" y="172.6">RD7</text>
<text x="113" y="170.1">RD'5</text>
<text x="113" y="172.6">RD'7</text>
<text x="121.9" y="172.6">RD'3</text>
<text x="121.9" y="170.1">RD'2</text>
<text x="83.8" y="175.1">RD6</text>
<text x="83.8" y="177.7">RD4</text>
<text x="113" y="175.1">RD'6</text>
<text x="113" y="177.7">RD'4</text>
<text x="121.9" y="177.7">RD'5</text>
<text x="121.9" y="175.1">RD'4</text>
<text x="83.8" y="182.8">RD0</text>
<text x="83.8" y="180.2">RD2</text>
<text x="113" y="182.8">RD'0</text>
<text x="113" y="180.2">RD'2</text>
<text x="121.9" y="180.2">RD'6</text>
<text x="121.9" y="201.8">RD'7</text>
</g>
<g font-size="1.3" fill="#725600">
<text x="326.6" y="136.9">SOUND</text>
<text x="77.3" y="141.9">SNDMUTE</text>
<text x="80.8" y="139.4">CK8M</text>
<text x="371" y="147">SPK+</text>
<text x="371" y="168.6">SPK-</text>
<text x="77.3" y="191.5">SNDMUTE</text>
<text x="80.8" y="188.9">CK8M</text>
</g>
<g font-size="1" fill="#840000">
<text x="133.2" y="135.4">R=10k</text>
<text x="134.5" y="184.9">R=10k</text>
</g>
<g font-size=".8" fill="#840000">
<text x="133.7" y="115.2">2R</text>
<text x="133.7" y="117.7">2R</text>
<text x="136.3" y="114.9">2R</text>
<text x="136.3" y="117.4">R</text>
<text x="136.3" y="120">R</text>
<text x="133.7" y="120.3">2R</text>
<text x="135" y="164.7">2R</text>
<text x="135" y="167.3">2R</text>
<text x="137.5" y="164.4">2R</text>
<text x="137.6" y="167">R</text>
<text x="135" y="169.8">2R</text>
<text x="137.6" y="169.5">R</text>
</g>
</svg>
